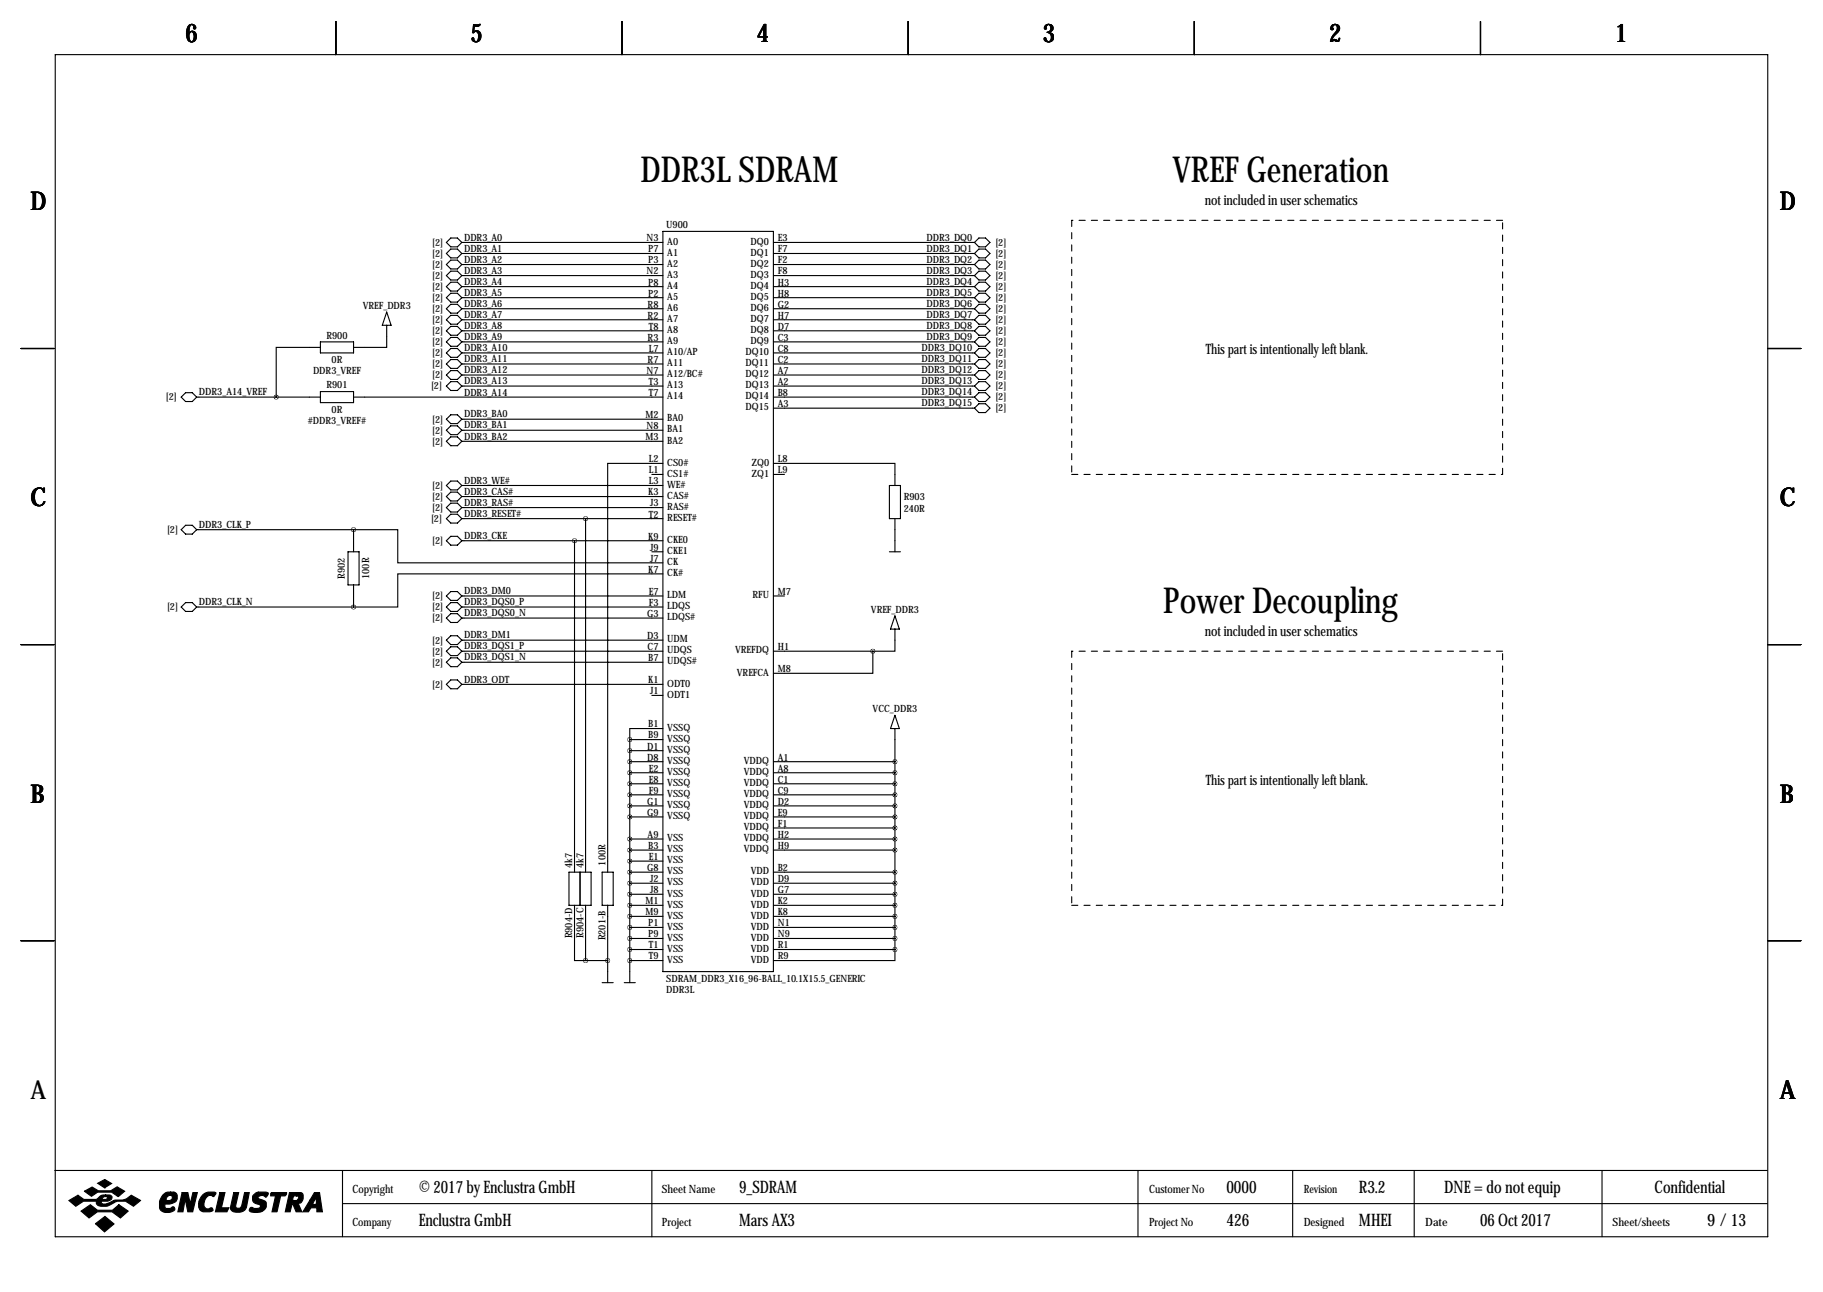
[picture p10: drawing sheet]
<svg xmlns="http://www.w3.org/2000/svg" width="419mm" height="297mm" viewBox="0 0 419 297" stroke-linecap="round" stroke-linejoin="round" font-family="sans-serif">
<g fill="none" stroke="#000" stroke-width=".25">
<path d="M12.7 12.6h393.7v271.7h-393.7zM77.2 4.9v7.7M143 4.9v7.7M208.8 4.9v7.7M274.6 4.9v7.7M340.4 4.9v7.7M102.6 55.7l1-1h1.6l1 1-1 1.1h-1.6zM102.6 58.3l1-1h1.6l1 1-1 1h-1.6zM106.2 55.7h46.2M106.2 58.3h46.2M152.4 53.2h25.4v170.2h-25.4zM177.8 55.7h46.2"/>
<path d="M177.8 58.3h46.2M225 54.7h1.6l1 1-1 1.1h-1.6l-1-1.1zM225 57.3h1.6l1 1-1 1h-1.6l-1-1zM225 59.8h1.6l1 1-1 1h-1.6l-1-1zM73.7 79.9h-10.2v11.4M73.7 78.6h7.6v2.5h-7.6zM88.9 74.8v5.1h-7.6M88.9 71.7l1 3.1h-2zM102.6 60.8l1-1h1.6l1 1-1 1h-1.6zM102.6 78.6l1-1h1.6l1 1-1 1h-1.6zM102.6 63.4l1-1.1h1.6l1 1.1-1 1h-1.6zM102.6 65.9l1-1h1.6l1 1-1 1h-1.6z"/>
<path d="M102.6 71l1-1h1.6l1 1-1 1h-1.6zM102.6 73.5l1-1h1.6l1 1-1 1h-1.6zM102.6 76.1l1-1.1h1.6l1 1.1-1 1h-1.6zM103.6 67.4h1.6l1 1-1 1.1h-1.6l-1-1.1zM106.2 78.6h46.2M106.2 60.8h46.2M106.2 63.4h46.2M106.2 65.9h46.2M106.2 68.4h46.2M106.2 71h46.2M106.2 73.5h46.2M106.2 76.1h46.2"/>
<path d="M177.8 78.6h46.2M177.8 60.8h46.2M177.8 63.4h46.2M177.8 65.9h46.2M177.8 68.4h46.2M177.8 71h46.2M177.8 73.5h46.2M177.8 76.1h46.2M225 62.3h1.6l1 1.1-1 1h-1.6l-1-1zM225 64.9h1.6l1 1-1 1h-1.6l-1-1zM225 67.4h1.6l1 1-1 1.1h-1.6l-1-1.1zM225 70h1.6l1 1-1 1h-1.6l-1-1z"/>
<path d="M225 72.5h1.6l1 1-1 1h-1.6l-1-1zM225 75h1.6l1 1.1-1 1h-1.6l-1-1zM225 77.6h1.6l1 1-1 1h-1.6l-1-1zM4.8 80.1h7.6M42.7 90.3h1.5l1 1-1 1h-1.5l-1-1zM45.2 91.3h28.5M73.7 90h7.6v2.6h-7.6zM81.3 91.3h71.1M102.6 81.1l1-1h1.6l1 1-1 1.1h-1.6zM102.6 83.7l1-1h1.6l1 1-1 1h-1.6zM102.6 86.2l1-1h1.6l1 1-1 1h-1.6zM102.6 88.8l1-1.1h1.6l1 1.1-1 1h-1.6z"/>
<path d="M102.6 96.4l1-1h1.6l1 1-1 1h-1.6zM102.6 98.9l1-1h1.6l1 1-1 1h-1.6zM106.2 81.1h46.2M106.2 83.7h46.2M106.2 86.2h46.2M106.2 88.8h46.2M106.2 96.4h46.2M106.2 98.9h46.2M177.8 81.1h46.2M177.8 91.3h46.2M177.8 83.7h46.2M177.8 86.2h46.2"/>
<path d="M177.8 88.8h46.2M177.8 93.8h46.2M224 81.1l1-1h1.6l1 1-1 1.1h-1.6zM225 82.7h1.6l1 1-1 1h-1.6l-1-1zM225 85.2h1.6l1 1-1 1h-1.6l-1-1zM225 87.7h1.6l1 1.1-1 1h-1.6l-1-1zM225 90.3h1.6l1 1-1 1h-1.6l-1-1zM225 92.8h1.6l1 1-1 1.1h-1.6l-1-1.1zM406.4 80.1h7.6M102.6 119.2l1-1h1.6l1 1-1 1.1h-1.6zM102.6 101.5l1-1.1h1.6l1 1.1-1 1h-1.6zM102.6 114.2l1-1.1h1.6l1 1.1-1 1h-1.6z"/>
<path d="M102.6 116.7l1-1h1.6l1 1-1 1h-1.6zM102.6 111.6l1-1h1.6l1 1-1 1h-1.6zM106.2 119.2h46.2M106.2 111.6h46.2M106.2 101.5h46.2M106.2 114.2h46.2M106.2 116.7h46.2M134.6 119.2v81.3M149.9 109.1h2.5M152.4 106.5h-12.7v94M177.8 106.5h27.9v5.1M177.8 109.1h2.5"/>
<path d="M204.5 111.6h2.5v7.6h-2.5zM205.7 119.2v7.7M42.7 120.8h1.5l1 1-1 1h-1.5l-1-1zM42.7 138.5h1.5l1 1.1-1 1h-1.5l-1-1zM45.2 139.6h36.1M45.2 121.8h36.1M80 126.9h2.5v7.6h-2.5zM81.3 121.8h10.1v7.6h61M81.3 121.8v5.1M81.3 134.5v5.1M102.6 124.3l1-1h1.6l1 1-1 1h-1.6zM102.6 139.6l1-1.1h1.6l1 1.1-1 1h-1.6z"/>
<path d="M102.6 137l1-1h1.6l1 1-1 1h-1.6zM106.2 124.3h46.2M106.2 137h46.2M106.2 139.6h46.2M132.1 124.3v76.2M149.9 126.9h2.5M152.4 131.9h-61v7.7h-10.1M177.8 137h2.5M204.5 126.9h2.5M4.8 148.2h7.6M102.6 147.2l1-1h1.6l1 1-1 1h-1.6zM102.6 157.3l1-1h1.6l1 1-1 1.1h-1.6z"/>
<path d="M102.6 149.7l1-1h1.6l1 1-1 1h-1.6zM102.6 152.3l1-1.1h1.6l1 1.1-1 1h-1.6zM102.6 142.1l1-1h1.6l1 1-1 1h-1.6zM106.2 142.1h46.2M106.2 147.2h46.2M106.2 149.7h46.2M106.2 152.3h46.2M106.2 157.3h46.2M149.9 159.9h2.5M177.8 149.7h22.9M200.7 149.7v5.1h-22.9M205.7 144.6v5.1h-5"/>
<path d="M205.7 141.6l1.1 3h-2.1zM406.4 148.2h7.6M144.8 170h7.6M144.8 172.6h7.6M144.8 175.1h7.6M144.8 177.7h7.6M144.8 170v55.9M152.4 167.5h-7.6v2.5M177.8 175.1h27.9M177.8 177.7h27.9M205.7 167.5v50.8M205.7 164.5l1.1 3h-2.1z"/>
<path d="M144.8 180.2h7.6M144.8 182.7h7.6M144.8 185.3h7.6M144.8 187.8h7.6M144.8 192.9h7.6M144.8 195.4h7.6M144.8 198h7.6M177.8 180.2h27.9M177.8 182.7h27.9M177.8 185.3h27.9M177.8 187.8h27.9M177.8 192.9h27.9"/>
<path d="M177.8 195.4h27.9M177.8 190.4h27.9M4.8 216.3h7.6M130.8 200.5h5.1v7.6h-5.1zM132.1 208.1v12.7h2.5M133.3 200.5v7.6M134.6 208.1v12.7M138.4 200.5h2.6v7.6h-2.6zM139.7 208.1v17.8M144.8 208.1h7.6M144.8 200.5h7.6M144.8 203.1h7.6"/>
<path d="M144.8 205.6h7.6M144.8 210.7h7.6M144.8 213.2h7.6M144.8 215.8h7.6M144.8 218.3h7.6M177.8 208.1h27.9M177.8 200.5h27.9M177.8 203.1h27.9M177.8 205.6h27.9M177.8 210.7h27.9M177.8 213.2h27.9M177.8 215.8h27.9"/>
<path d="M177.8 218.3h27.9M205.7 218.3v2.5h-27.9M406.4 216.3h7.6M134.6 220.8h5.1M138.4 225.9h2.6M143.5 225.9h2.5M144.8 220.8h7.6M12.6 269.1h393.7M78.7 269.1v15.2M78.7 276.7h327.6M149.9 269.1v15.2M261.6 269.1v15.2"/>
<path d="M297.2 269.1v15.2M325.1 269.1v15.2M368.3 269.1v15.2"/>
</g>
<g fill="#000" stroke="#000" stroke-width=".25">
<path d="M15.8 276l2.1-1.2 1.4 1h2.8l.3-.2a1.77 1.77 0 0 1 1.9-.9v.4l-.6 .2-.2 .5h.9l.3-.6-.4-.1v-.4h.9a.59 .59 0 0 1 .6 .7l-.2 .4-.8 .4h-1.4l-.1 .1 .1 .4a3.2 3.2 0 0 0 2.7-.7l.3-.1a4 4 0 0 0 3.8-1.1l2.1 1.2-1.6 1.3a4 4 0 0 0-5.5-.2 2.66 2.66 0 0 1-2.9-.2l-.1-.7h-3l-1.8 1.1zM19.4 273.9l1.8-1 1.4 .9h2.9l1.4-.9 1.8 1-1.5 1.2-1.5-1h-3.2l-1.5 .9zM22.5 272l1.6-.8 1.6 .9-1.6 1zM18.6 278.4l2.2-1.4 1.6 1.2h3.5l1.4-1.2 2.2 1.4-1.8 1.6-1.9-1.4h-3.4l-1.9 1.4zM37.4 274.7a1.75 1.75 0 0 1 1.8-.6v.7a.82 .82 0 0 0-.8 1.2h.6a.6 .6 0 0 0 .6-.5 .6 .6 0 0 0-.4-.7v-.7h.8l.5 .3a1.61 1.61 0 0 1 0 1.7 1.61 1.61 0 0 1-1.5 .7h-1v.9l.2 .1h.9l.7-.4 .4 .4a1.06 1.06 0 0 1-1.3 1 1.82 1.82 0 0 1-2.2-1.1 3.5 3.5 0 0 1 .7-3zM41.9 274.2h1.3l.5 2.6 .6-2.6h1.1l-1.1 4.4h-1.1l-.6-2.9-.5 2.9h-1.2zM46.7 274.6a2.78 2.78 0 0 1 2.9-.4l-.4 .9a1.32 1.32 0 0 0-2.1 .8l-.2 .8a.98 .98 0 0 0 1.1 1.2 .55 .55 0 0 1 .6-.2 .55 .55 0 0 1 .4 .6l-.7 .3-1.8-.1a1.79 1.79 0 0 1-.8-2.3zM50.5 274.2h1.2l-.8 3.5h1.7l-.4 .9h-2.7zM53.7 274.2h1.2l-.7 3.1a.73 .73 0 0 0 .7 .5 .73 .73 0 0 0 .7-.6l.6-3h1.1l-.7 3.4a2.28 2.28 0 0 1-3.6 .4v-.4zM58.3 274.7l.8-.6h2.1l.5 .2v.2l-.6 .7a.96 .96 0 0 0-1-.4 .96 .96 0 0 0-.8 .6l1.7 .8a1.71 1.71 0 0 1-.1 1.8 1.71 1.71 0 0 1-1.7 .8l-1.4-.2a.51 .51 0 0 1-.4-.7 .51 .51 0 0 1 .8-.2l1 .1a.52 .52 0 0 0 .6-.2 .52 .52 0 0 0-.2-.7 1.39 1.39 0 0 1-1.4-.6 1.39 1.39 0 0 1 .1-1.6zM62.2 274.4l.2-.2h3.5l-.1 .4-.3 .3h-1l-.8 3.7h-1.2l.8-3.7h-1.1zM66.5 274.2h1.7v.7h-.7l-.2 1.1h.9l.3-.3a.44 .44 0 0 0 .1-.5 .44 .44 0 0 0-.4-.3v-.7h1l.3 .2 .2 .3v.9a1.03 1.03 0 0 1-1.2 1l.9 2h-1.3l-.8-1.8h-.1l-.5 1.8h-1.1z"/>
<path d="M72.3 274.2h1.2l.6 4.4h-1.3v-.9h-1.3l-.6 .9h-1.3l1.7-2.7h1l-.4 .8 .2 .2h.4l.2-.2v-1.5l-.4 .7h-1zM21.9 281.3l2.2-1.6 2.1 1.7-2.2 1.8z"/>
</g>
<path d="M246.4 50.7v58.4M345.4 50.7h-99M246.4 109.1h99M345.4 109.1v-58.4M246.4 149.7v58.4M345.4 149.7h-99M246.4 208.1h99M345.4 208.1v-58.4" fill="none" stroke="#000" stroke-width=".25" stroke-dasharray="1.4 1.4"/>
<path d="M205.7 205.6a.05 .05 0 0 0 .1 0 .05 .05 0 0 0-.1 0zM205.7 203.1a.05 .05 0 0 0 .1 0 .05 .05 0 0 0-.1 0zM205.7 200.5a.05 .05 0 0 0 .1 0 .05 .05 0 0 0-.1 0zM205.7 192.9a.05 .05 0 0 0 .1 0 .05 .05 0 0 0-.1 0zM205.7 185.3a.05 .05 0 0 0 .1 0 .05 .05 0 0 0-.1 0zM205.7 182.7a.05 .05 0 0 0 .1 0 .05 .05 0 0 0-.1 0zM205.7 180.2a.05 .05 0 0 0 .1 0 .05 .05 0 0 0-.1 0zM205.7 177.7a.05 .05 0 0 0 .1 0 .05 .05 0 0 0-.1 0zM205.7 175.1a.05 .05 0 0 0 .1 0 .05 .05 0 0 0-.1 0zM144.7 187.8a.05 .05 0 0 0 .1 0 .05 .05 0 0 0-.1 0zM144.7 192.9a.05 .05 0 0 0 .1 0 .05 .05 0 0 0-.1 0zM144.7 198a.05 .05 0 0 0 .1 0 .05 .05 0 0 0-.1 0zM144.7 203.1a.05 .05 0 0 0 .1 0 .05 .05 0 0 0-.1 0zM144.7 205.6a.05 .05 0 0 0 .1 0 .05 .05 0 0 0-.1 0zM144.7 208.1a.05 .05 0 0 0 .1 0 .05 .05 0 0 0-.1 0zM144.7 210.7a.05 .05 0 0 0 .1 0 .05 .05 0 0 0-.1 0zM144.7 213.2a.05 .05 0 0 0 .1 0 .05 .05 0 0 0-.1 0zM81.2 121.8a.05 .05 0 0 0 .1 0 .05 .05 0 0 0-.1 0zM81.2 139.6a.05 .05 0 0 0 .1 0 .05 .05 0 0 0-.1 0zM144.7 195.4a.05 .05 0 0 0 .1 0 .05 .05 0 0 0-.1 0zM144.7 200.5a.05 .05 0 0 0 .1 0 .05 .05 0 0 0-.1 0zM144.7 185.3a.05 .05 0 0 0 .1 0 .05 .05 0 0 0-.1 0zM144.7 172.6a.05 .05 0 0 0 .1 0 .05 .05 0 0 0-.1 0zM144.7 175.1a.05 .05 0 0 0 .1 0 .05 .05 0 0 0-.1 0zM144.7 177.7a.05 .05 0 0 0 .1 0 .05 .05 0 0 0-.1 0zM144.7 180.2a.05 .05 0 0 0 .1 0 .05 .05 0 0 0-.1 0zM205.7 208.1a.05 .05 0 0 0 .1 0 .05 .05 0 0 0-.1 0zM205.7 195.4a.05 .05 0 0 0 .1 0 .05 .05 0 0 0-.1 0zM205.7 190.4a.05 .05 0 0 0 .1 0 .05 .05 0 0 0-.1 0zM200.6 149.7a.05 .05 0 0 0 .1 0 .05 .05 0 0 0-.1 0zM134.6 220.8a.05 .05 0 0 0 .1 0 .05 .05 0 0 0-.1 0zM144.7 215.8a.05 .05 0 0 0 .1 0 .05 .05 0 0 0-.1 0zM144.7 218.3a.05 .05 0 0 0 .1 0 .05 .05 0 0 0-.1 0zM144.7 220.8a.05 .05 0 0 0 .1 0 .05 .05 0 0 0-.1 0zM144.7 182.7a.05 .05 0 0 0 .1 0 .05 .05 0 0 0-.1 0zM132 124.3a.05 .05 0 0 0 .1 0 .05 .05 0 0 0-.1 0zM134.6 119.2a.05 .05 0 0 0 .1 0 .05 .05 0 0 0-.1 0zM205.7 187.8a.05 .05 0 0 0 .1 0 .05 .05 0 0 0-.1 0zM205.7 210.7a.05 .05 0 0 0 .1 0 .05 .05 0 0 0-.1 0zM205.7 213.2a.05 .05 0 0 0 .1 0 .05 .05 0 0 0-.1 0zM205.7 215.8a.05 .05 0 0 0 .1 0 .05 .05 0 0 0-.1 0zM205.7 218.3a.05 .05 0 0 0 .1 0 .05 .05 0 0 0-.1 0zM144.7 170a.05 .05 0 0 0 .1 0 .05 .05 0 0 0-.1 0z" fill="#000" stroke="#000" stroke-width="1"/>
<g font-size="8.2">
<text x="147.2" y="41.8">DDR3L SDRAM</text>
<text x="269.5" y="41.8">VREF Generation</text>
<text x="267.4" y="140.8">Power Decoupling</text>
</g>
<g font-size="5.9">
<text x="42.7" y="9.8">6</text>
<text x="108.2" y="9.8">5</text>
<text x="174" y="9.8">4</text>
<text x="239.8" y="9.8">3</text>
<text x="305.6" y="9.8">2</text>
<text x="371.3" y="9.8">1</text>
<text x="7" y="48.4">D</text>
<text x="409.2" y="48.4">D</text>
<text x="7" y="116.4">C</text>
<text x="409.2" y="116.4">C</text>
<text x="7" y="184.5">B</text>
<text x="409.2" y="184.5">B</text>
<text x="7" y="252.6">A</text>
<text x="409.2" y="252.6">A</text>
</g>
<g font-size="4">
<text x="96.3" y="274.2">© 2017 by Enclustra GmbH</text>
<text x="169.9" y="274.2">9_SDRAM</text>
<text x="281.9" y="274.2">0000</text>
<text x="312.4" y="274.2">R3.2</text>
<text x="332" y="274.2">DNE = do not equip</text>
<text x="380.4" y="274.2">Confidential</text>
<text x="96.3" y="281.8">Enclustra GmbH</text>
<text x="169.9" y="281.8">Mars AX3</text>
<text x="281.9" y="281.8">426</text>
<text x="312.4" y="281.8">MHEI</text>
<text x="340.3" y="281.8">06 Oct 2017</text>
<text x="392.5" y="281.8">9 / 13</text>
</g>
<g font-size="3.3">
<text x="277" y="47.1">not included in user schematics</text>
<text x="277.2" y="81.4">This part is intentionally left blank.</text>
<text x="277" y="146.2">not included in user schematics</text>
<text x="277.2" y="180.5">This part is intentionally left blank.</text>
</g>
<g font-size="2.6">
<text x="81" y="274.2">Copyright</text>
<text x="152.1" y="274.2">Sheet Name</text>
<text x="264.2" y="274.2">Customer No</text>
<text x="299.7" y="274.2">Revision</text>
<text x="81" y="281.8">Company</text>
<text x="152.1" y="281.8">Project</text>
<text x="264.2" y="281.8">Project No</text>
<text x="299.7" y="281.8">Designed</text>
<text x="327.7" y="281.8">Date</text>
<text x="370.7" y="281.8">Sheet/sheets</text>
</g>
<g font-size="2.3">
<text x="153.2" y="52.4">U900</text>
<text x="99.4" y="56.5">[2]</text>
<text x="99.4" y="59">[2]</text>
<text x="106.7" y="55.3">DDR3_A0</text>
<text x="106.7" y="57.9">DDR3_A1</text>
<text x="148.6" y="55.5">N3</text>
<text x="149" y="58">P7</text>
<text x="153.4" y="56.3">A0</text>
<text x="153.4" y="58.8">A1</text>
<text x="172.6" y="56.3">DQ0</text>
<text x="172.6" y="58.8">DQ1</text>
<text x="178.8" y="55.5">E3</text>
<text x="178.8" y="58">F7</text>
<text x="213" y="55.3">DDR3_DQ0</text>
<text x="213" y="57.9">DDR3_DQ1</text>
<text x="228.9" y="56.5">[2]</text>
<text x="228.9" y="59">[2]</text>
<text x="99.4" y="61.6">[2]</text>
<text x="99.4" y="64.1">[2]</text>
<text x="106.7" y="60.4">DDR3_A2</text>
<text x="106.7" y="63">DDR3_A3</text>
<text x="106.7" y="65.5">DDR3_A4</text>
<text x="148.6" y="63.1">N2</text>
<text x="149" y="60.6">P3</text>
<text x="149" y="65.6">P8</text>
<text x="153.4" y="61.3">A2</text>
<text x="153.4" y="63.9">A3</text>
<text x="172.6" y="61.3">DQ2</text>
<text x="172.6" y="63.9">DQ3</text>
<text x="178.8" y="60.6">F2</text>
<text x="178.8" y="63.1">F8</text>
<text x="178.8" y="65.6">H3</text>
<text x="213" y="60.4">DDR3_DQ2</text>
<text x="213" y="63">DDR3_DQ3</text>
<text x="213" y="65.5">DDR3_DQ4</text>
<text x="228.9" y="61.6">[2]</text>
<text x="228.9" y="64.1">[2]</text>
<text x="83.4" y="71">VREF_DDR3</text>
<text x="99.4" y="66.7">[2]</text>
<text x="99.4" y="69.2">[2]</text>
<text x="99.4" y="71.7">[2]</text>
<text x="106.7" y="68">DDR3_A5</text>
<text x="106.7" y="70.6">DDR3_A6</text>
<text x="148.9" y="70.7">R8</text>
<text x="149" y="68.2">P2</text>
<text x="153.4" y="66.4">A4</text>
<text x="153.4" y="69">A5</text>
<text x="153.4" y="71.5">A6</text>
<text x="172.6" y="66.4">DQ4</text>
<text x="172.6" y="69">DQ5</text>
<text x="172.6" y="71.5">DQ6</text>
<text x="178.8" y="68.2">H8</text>
<text x="178.8" y="70.7">G2</text>
<text x="213" y="68">DDR3_DQ5</text>
<text x="213" y="70.6">DDR3_DQ6</text>
<text x="228.9" y="66.7">[2]</text>
<text x="228.9" y="69.2">[2]</text>
<text x="228.9" y="71.7">[2]</text>
<text x="75" y="77.8">R900</text>
<text x="99.4" y="74.3">[2]</text>
<text x="99.4" y="76.8">[2]</text>
<text x="106.7" y="73.1">DDR3_A7</text>
<text x="106.7" y="75.7">DDR3_A8</text>
<text x="148.9" y="73.3">R2</text>
<text x="149.1" y="75.8">T8</text>
<text x="153.4" y="74">A7</text>
<text x="153.4" y="76.6">A8</text>
<text x="172.6" y="74">DQ7</text>
<text x="172.6" y="76.6">DQ8</text>
<text x="178.8" y="73.3">H7</text>
<text x="178.8" y="75.8">D7</text>
<text x="213" y="73.1">DDR3_DQ7</text>
<text x="213" y="75.7">DDR3_DQ8</text>
<text x="228.9" y="74.3">[2]</text>
<text x="228.9" y="76.8">[2]</text>
<text x="76.2" y="83.4">0R</text>
<text x="99.4" y="79.4">[2]</text>
<text x="99.4" y="81.9">[2]</text>
<text x="106.7" y="78.2">DDR3_A9</text>
<text x="106.7" y="80.7">DDR3_A10</text>
<text x="106.7" y="83.3">DDR3_A11</text>
<text x="148.9" y="78.3">R3</text>
<text x="148.9" y="83.4">R7</text>
<text x="149.1" y="80.9">L7</text>
<text x="153.4" y="79.1">A9</text>
<text x="153.4" y="81.7">A10/AP</text>
<text x="171.4" y="81.7">DQ10</text>
<text x="172.6" y="79.1">DQ9</text>
<text x="178.8" y="78.3">C3</text>
<text x="178.8" y="80.9">C8</text>
<text x="178.8" y="83.4">C2</text>
<text x="211.8" y="80.7">DDR3_DQ10</text>
<text x="211.8" y="83.3">DDR3_DQ11</text>
<text x="213" y="78.2">DDR3_DQ9</text>
<text x="228.9" y="79.4">[2]</text>
<text x="228.9" y="81.9">[2]</text>
<text x="72" y="86">DDR3_VREF</text>
<text x="75" y="89.3">R901</text>
<text x="99.1" y="89.5">[2]</text>
<text x="99.4" y="84.4">[2]</text>
<text x="99.4" y="87">[2]</text>
<text x="106.7" y="85.8">DDR3_A12</text>
<text x="106.7" y="88.4">DDR3_A13</text>
<text x="148.6" y="86">N7</text>
<text x="149.1" y="88.5">T3</text>
<text x="153.4" y="84.2">A11</text>
<text x="153.4" y="86.7">A12/BC#</text>
<text x="153.4" y="89.3">A13</text>
<text x="171.4" y="84.2">DQ11</text>
<text x="171.4" y="86.7">DQ12</text>
<text x="171.4" y="89.3">DQ13</text>
<text x="178.8" y="86">A7</text>
<text x="178.8" y="88.5">A2</text>
<text x="211.8" y="85.8">DDR3_DQ12</text>
<text x="211.8" y="88.4">DDR3_DQ13</text>
<text x="228.9" y="84.4">[2]</text>
<text x="228.9" y="87">[2]</text>
<text x="228.9" y="89.5">[2]</text>
<text x="38.2" y="92.1">[2]</text>
<text x="45.7" y="90.9">DDR3_A14_VREF</text>
<text x="76.2" y="94.9">0R</text>
<text x="106.7" y="91">DDR3_A14</text>
<text x="106.7" y="96">DDR3_BA0</text>
<text x="149.1" y="91">T7</text>
<text x="153.4" y="91.8">A14</text>
<text x="171.4" y="91.8">DQ14</text>
<text x="171.4" y="94.4">DQ15</text>
<text x="178.8" y="91">B8</text>
<text x="178.8" y="93.6">A3</text>
<text x="211.8" y="90.9">DDR3_DQ14</text>
<text x="211.8" y="93.4">DDR3_DQ15</text>
<text x="228.9" y="92.1">[2]</text>
<text x="228.9" y="94.6">[2]</text>
<text x="70.8" y="97.4">#DDR3_VREF#</text>
<text x="99.4" y="97.1">[2]</text>
<text x="99.4" y="99.7">[2]</text>
<text x="106.7" y="98.5">DDR3_BA1</text>
<text x="106.7" y="101.1">DDR3_BA2</text>
<text x="148.4" y="96.1">M2</text>
<text x="148.4" y="101.2">M3</text>
<text x="148.6" y="98.7">N8</text>
<text x="153.4" y="96.9">BA0</text>
<text x="153.4" y="99.4">BA1</text>
<text x="153.4" y="102">BA2</text>
<text x="99.4" y="102.2">[2]</text>
<text x="149.1" y="106.3">L2</text>
<text x="153.4" y="107.1">CS0#</text>
<text x="172.9" y="107.1">ZQ0</text>
<text x="178.8" y="106.3">L8</text>
<text x="99.4" y="112.4">[2]</text>
<text x="106.7" y="113.8">DDR3_CAS#</text>
<text x="106.7" y="111.2">DDR3_WE#</text>
<text x="149" y="113.9">K3</text>
<text x="149.1" y="111.4">L3</text>
<text x="149.1" y="108.8">L1</text>
<text x="153.4" y="112.1">WE#</text>
<text x="153.4" y="109.6">CS1#</text>
<text x="172.9" y="109.6">ZQ1</text>
<text x="178.8" y="108.8">L9</text>
<text x="99.4" y="114.9">[2]</text>
<text x="99.4" y="117.5">[2]</text>
<text x="106.7" y="118.8">DDR3_RESET#</text>
<text x="106.7" y="116.3">DDR3_RAS#</text>
<text x="149.1" y="119">T2</text>
<text x="149.5" y="116.4">J3</text>
<text x="153.4" y="114.7">CAS#</text>
<text x="153.4" y="117.2">RAS#</text>
<text x="153.4" y="119.8">RESET#</text>
<text x="207.8" y="114.9">R903</text>
<text x="207.8" y="117.7">240R</text>
<text x="38.4" y="122.5">[2]</text>
<text x="45.7" y="121.4">DDR3_CLK_P</text>
<text x="99.1" y="120">[2]</text>
<text x="99.4" y="125.1">[2]</text>
<text x="106.7" y="123.9">DDR3_CKE</text>
<text x="149" y="124.1">K9</text>
<text x="153.4" y="124.8">CKE0</text>
<text x="149" y="131.7">K7</text>
<text x="149.5" y="129.1">J7</text>
<text x="149.5" y="126.6">J9</text>
<text x="153.4" y="129.9">CK</text>
<text x="153.4" y="127.4">CKE1</text>
<text x="79.2" y="133.1" transform="rotate(-90 79.2 133.1)">R902</text>
<text x="84.8" y="133.1" transform="rotate(-90 84.8 133.1)">100R</text>
<text x="99.4" y="137.8">[2]</text>
<text x="106.7" y="136.6">DDR3_DM0</text>
<text x="149.1" y="136.8">E7</text>
<text x="153.4" y="132.5">CK#</text>
<text x="153.4" y="137.5">LDM</text>
<text x="173" y="137.5">RFU</text>
<text x="178.8" y="136.8">M7</text>
<text x="38.4" y="140.3">[2]</text>
<text x="45.7" y="139.2">DDR3_CLK_N</text>
<text x="99.4" y="140.3">[2]</text>
<text x="99.4" y="142.9">[2]</text>
<text x="106.7" y="139.2">DDR3_DQS0_P</text>
<text x="106.7" y="141.7">DDR3_DQS0_N</text>
<text x="148.8" y="141.8">G3</text>
<text x="149.1" y="139.3">F3</text>
<text x="153.4" y="140.1">LDQS</text>
<text x="153.4" y="142.6">LDQS#</text>
<text x="200.2" y="140.8">VREF_DDR3</text>
<text x="99.4" y="147.9">[2]</text>
<text x="106.7" y="146.8">DDR3_DM1</text>
<text x="106.7" y="149.3">DDR3_DQS1_P</text>
<text x="148.8" y="146.9">D3</text>
<text x="148.9" y="149.5">C7</text>
<text x="153.4" y="147.7">UDM</text>
<text x="178.8" y="149.5">H1</text>
<text x="99.4" y="150.5">[2]</text>
<text x="99.4" y="153">[2]</text>
<text x="106.7" y="151.9">DDR3_DQS1_N</text>
<text x="149" y="152">B7</text>
<text x="153.4" y="150.2">UDQS</text>
<text x="153.4" y="152.8">UDQS#</text>
<text x="169" y="150.2">VREFDQ</text>
<text x="169.4" y="155.3">VREFCA</text>
<text x="178.8" y="154.5">M8</text>
<text x="99.4" y="158.1">[2]</text>
<text x="106.7" y="156.9">DDR3_ODT</text>
<text x="149" y="157.1">K1</text>
<text x="149.5" y="159.6">J1</text>
<text x="153.4" y="157.9">ODT0</text>
<text x="153.4" y="160.4">ODT1</text>
<text x="149" y="167.2">B1</text>
<text x="200.6" y="163.7">VCC_DDR3</text>
<text x="148.8" y="172.3">D1</text>
<text x="149" y="169.8">B9</text>
<text x="153.4" y="168">VSSQ</text>
<text x="153.4" y="170.6">VSSQ</text>
<text x="153.4" y="173.1">VSSQ</text>
<text x="148.8" y="174.9">D8</text>
<text x="149.1" y="177.4">E2</text>
<text x="149.1" y="179.9">E8</text>
<text x="153.4" y="175.6">VSSQ</text>
<text x="153.4" y="178.2">VSSQ</text>
<text x="171" y="175.6">VDDQ</text>
<text x="171" y="178.2">VDDQ</text>
<text x="178.8" y="174.9">A1</text>
<text x="178.8" y="177.4">A8</text>
<text x="178.8" y="179.9">C1</text>
<text x="148.8" y="185">G1</text>
<text x="149.1" y="182.5">F9</text>
<text x="153.4" y="180.7">VSSQ</text>
<text x="153.4" y="183.3">VSSQ</text>
<text x="153.4" y="185.8">VSSQ</text>
<text x="171" y="180.7">VDDQ</text>
<text x="171" y="183.3">VDDQ</text>
<text x="171" y="185.8">VDDQ</text>
<text x="178.8" y="182.5">C9</text>
<text x="178.8" y="185">D2</text>
<text x="148.8" y="187.6">G9</text>
<text x="153.4" y="188.3">VSSQ</text>
<text x="171" y="188.3">VDDQ</text>
<text x="171" y="190.9">VDDQ</text>
<text x="178.8" y="187.6">E9</text>
<text x="178.8" y="190.1">F1</text>
<text x="148.9" y="192.6">A9</text>
<text x="149" y="195.2">B3</text>
<text x="149.1" y="197.7">E1</text>
<text x="153.4" y="193.4">VSS</text>
<text x="153.4" y="196">VSS</text>
<text x="171" y="193.4">VDDQ</text>
<text x="171" y="196">VDDQ</text>
<text x="178.8" y="192.6">H2</text>
<text x="178.8" y="195.2">H9</text>
<text x="131.6" y="199.5" transform="rotate(-90 131.6 199.5)">4k7</text>
<text x="134.1" y="199.5" transform="rotate(-90 134.1 199.5)">4k7</text>
<text x="139.2" y="199" transform="rotate(-90 139.2 199)">100R</text>
<text x="148.8" y="200.3">G8</text>
<text x="149.5" y="202.8">J2</text>
<text x="153.4" y="198.5">VSS</text>
<text x="153.4" y="201">VSS</text>
<text x="153.4" y="203.6">VSS</text>
<text x="172.6" y="201">VDD</text>
<text x="172.6" y="203.6">VDD</text>
<text x="178.8" y="200.3">B2</text>
<text x="178.8" y="202.8">D9</text>
<text x="148.4" y="207.9">M1</text>
<text x="149.5" y="205.3">J8</text>
<text x="153.4" y="206.1">VSS</text>
<text x="153.4" y="208.7">VSS</text>
<text x="172.6" y="206.1">VDD</text>
<text x="172.6" y="208.7">VDD</text>
<text x="178.8" y="205.3">G7</text>
<text x="178.8" y="207.9">K2</text>
<text x="131.6" y="215.8" transform="rotate(-90 131.6 215.8)">R904-D</text>
<text x="134.1" y="215.6" transform="rotate(-90 134.1 215.6)">R904-C</text>
<text x="148.4" y="210.4">M9</text>
<text x="149" y="213">P1</text>
<text x="149" y="215.5">P9</text>
<text x="153.4" y="211.2">VSS</text>
<text x="153.4" y="213.7">VSS</text>
<text x="172.6" y="211.2">VDD</text>
<text x="172.6" y="213.7">VDD</text>
<text x="178.8" y="210.4">K8</text>
<text x="178.8" y="213">N1</text>
<text x="178.8" y="215.5">N9</text>
<text x="139.2" y="216.2" transform="rotate(-90 139.2 216.2)">R201-B</text>
<text x="149.1" y="218">T1</text>
<text x="149.1" y="220.6">T9</text>
<text x="153.4" y="216.3">VSS</text>
<text x="153.4" y="218.8">VSS</text>
<text x="153.4" y="221.4">VSS</text>
<text x="172.6" y="216.3">VDD</text>
<text x="172.6" y="218.8">VDD</text>
<text x="172.6" y="221.4">VDD</text>
<text x="178.8" y="218">R1</text>
<text x="178.8" y="220.6">R9</text>
<text x="153.2" y="225.7">SDRAM_DDR3_X16_96-BALL_10.1X15.5_GENERIC</text>
<text x="153.2" y="228.2">DDR3L</text>
</g>
</svg>
